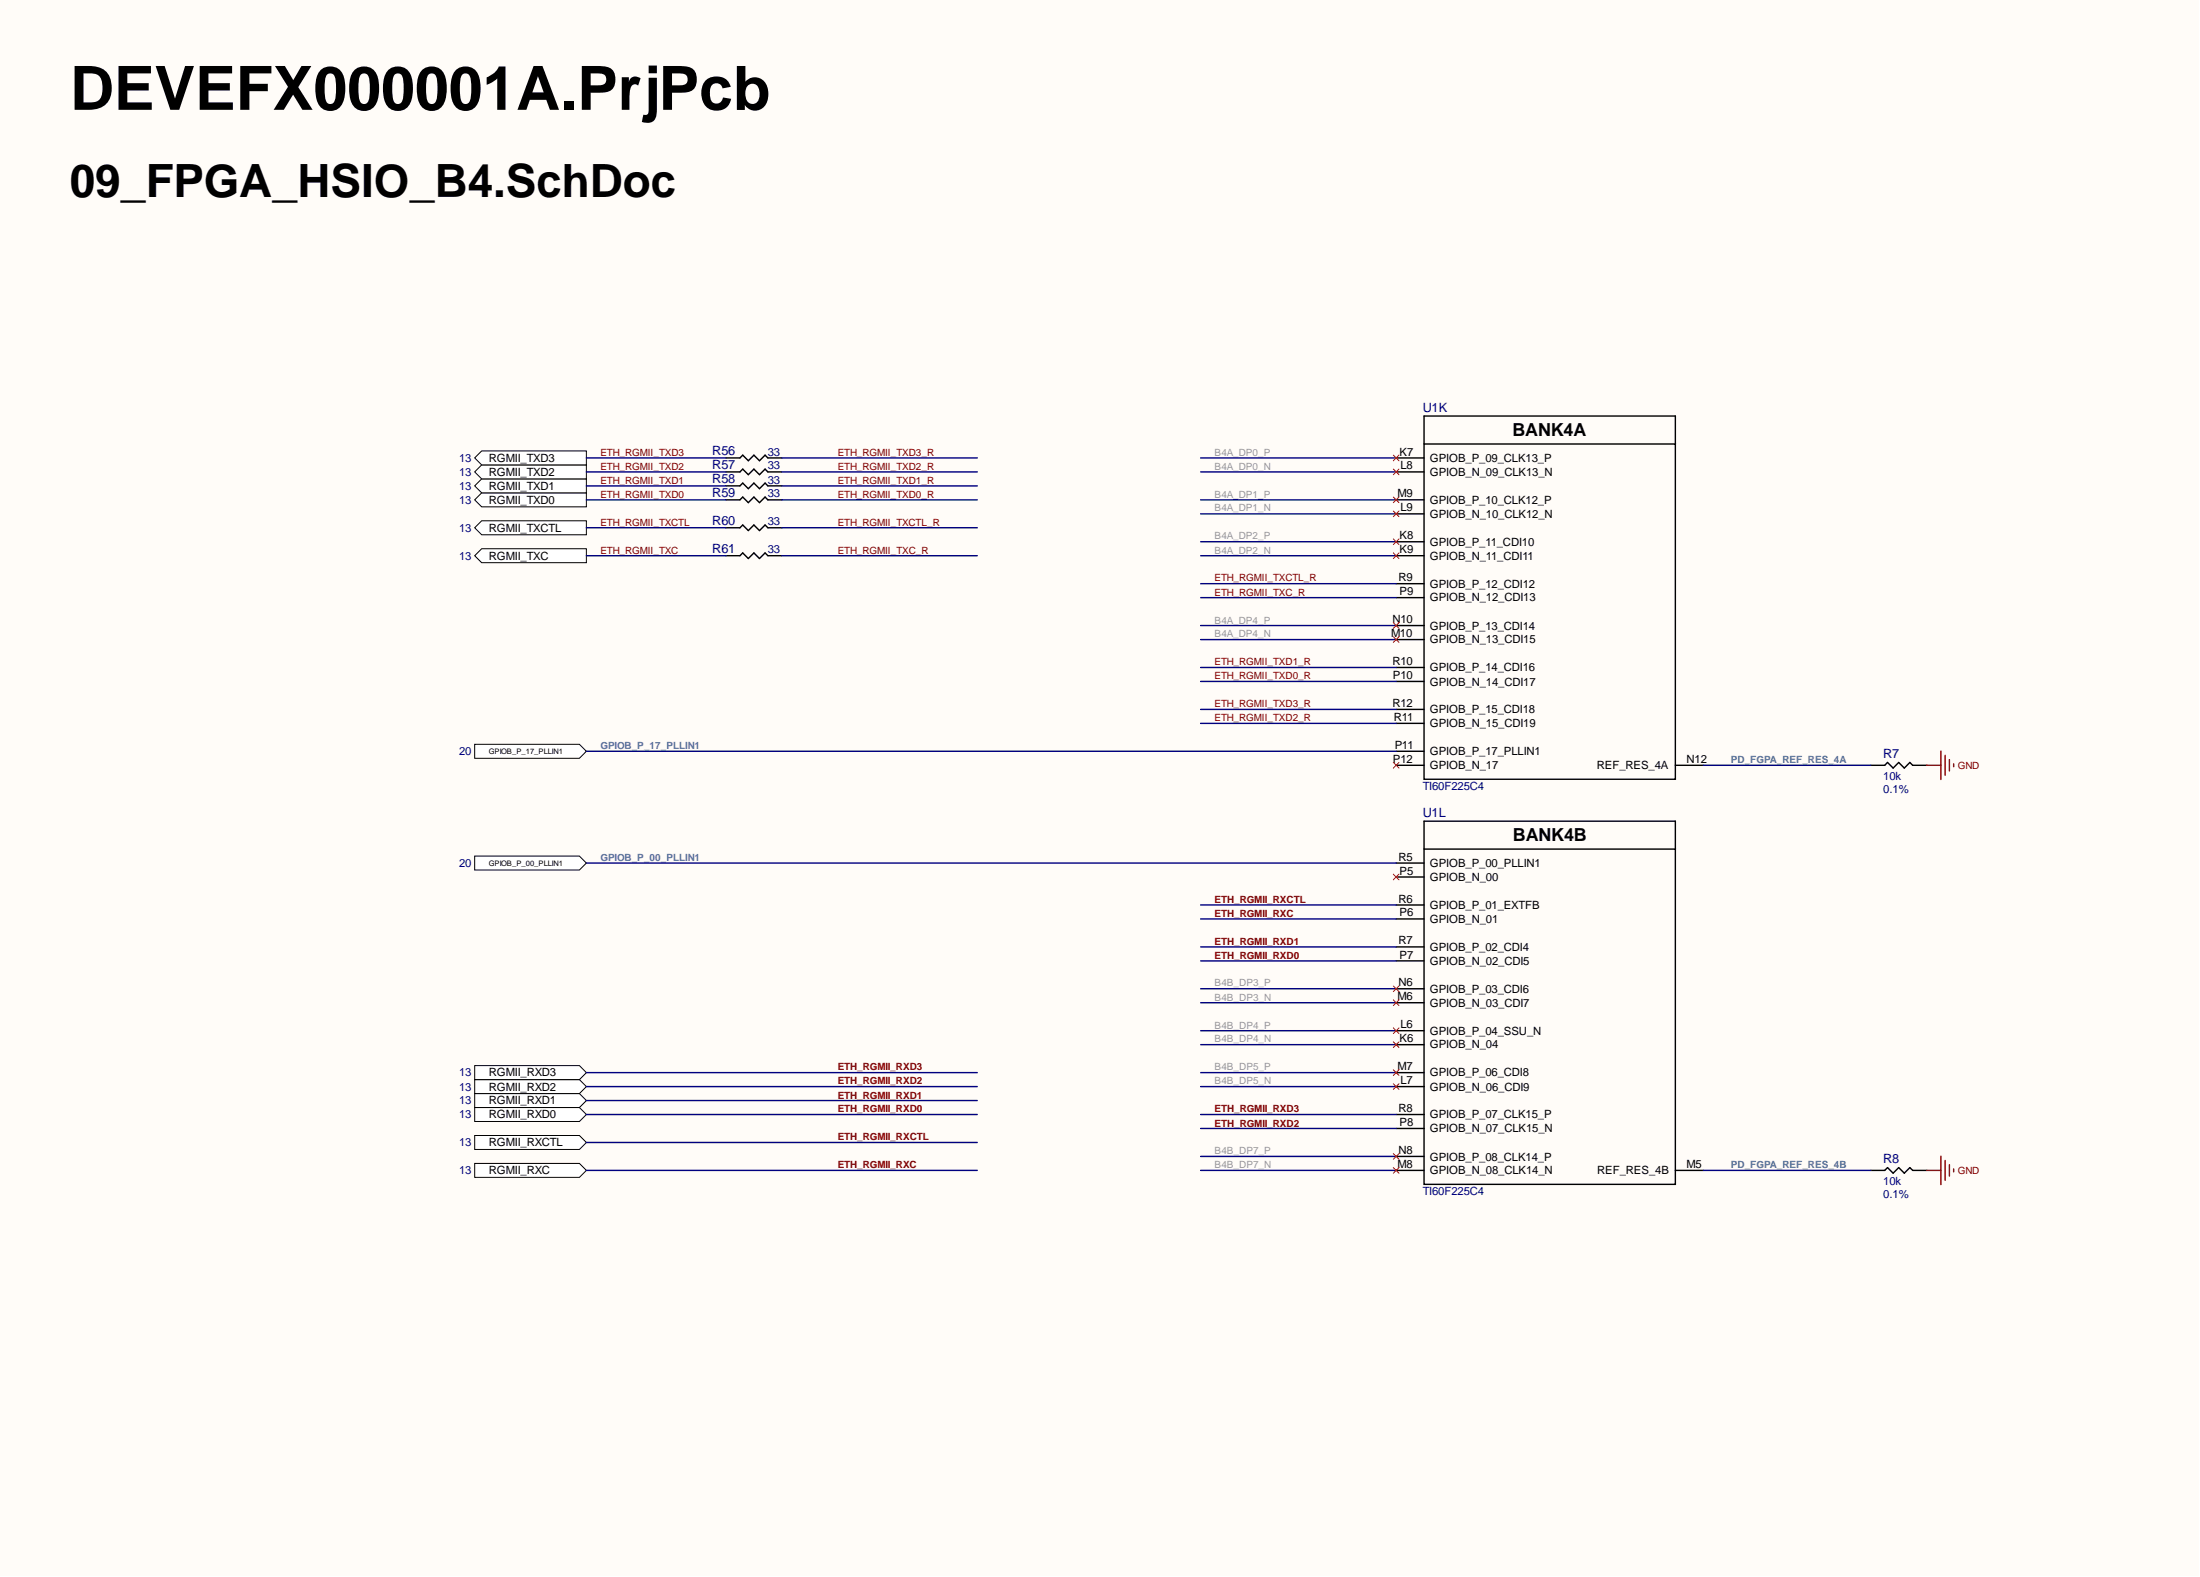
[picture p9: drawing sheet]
<svg xmlns="http://www.w3.org/2000/svg" width="393mm" height="282mm" viewBox="0 0 393 282" stroke-linecap="round" stroke-linejoin="round" font-family="sans-serif">
<g fill="#fffcf8">
<path d="M0 0h393.1v281.6h-393.1z" fill-rule="evenodd"/>
<path d="M0 0h393.1v281.6h-393.1z" fill-rule="evenodd"/>
</g>
<g fill="none" stroke="#000" stroke-width=".25">
<path d="M254.6 79.4h44.9v59.9h-44.9zM254.6 79.4v-5h44.9v5M249.6 99.3h5M249.6 96.8h5M249.6 91.8h5M249.6 89.3h5M249.6 84.3h5M249.6 81.9h5M249.6 119.3h5M249.6 114.3h5M249.6 111.8h5M249.6 106.8h5"/>
<path d="M249.6 104.3h5M249.6 136.8h5M249.6 134.3h5M249.6 129.3h5M249.6 126.8h5M249.6 121.8h5M299.5 136.8h5M334.5 136.8h2.5l.5-.5 1 1 1-1 1 1 1-1 .5 .5h2.5M249.6 156.8h5M249.6 154.3h5M254.6 151.8h44.9v59.9h-44.9zM254.6 151.8v-5h44.9v5"/>
<path d="M249.6 179.2h5M249.6 176.7h5M249.6 171.7h5M249.6 169.2h5M249.6 164.2h5M249.6 161.8h5M249.6 199.2h5M249.6 194.2h5M249.6 191.7h5M249.6 186.7h5M249.6 184.2h5M249.6 209.2h5"/>
<path d="M249.6 206.7h5M249.6 201.7h5M299.5 209.2h5M334.5 209.2h2.5l.5-.5 1 1 1-1 1 1 1-1 .5 .5h2.5"/>
</g>
<path d="M344.5 136.8h2.5M347 134.3v5M347.8 135v3.6M348.5 135.8v2M349.3 136.5v.5M344.5 209.2h2.5M347 206.7v5M347.8 207.4v3.6M348.5 208.2v2M349.3 208.9v.5" fill="none" stroke="#800000" stroke-width=".25"/>
<path d="M249.1 136.3l1 1M250.1 136.3l-1 1" fill="none" stroke="#f00" stroke-width=".18"/>
<path d="M86.1 88.1h18.7v2.5h-18.7l-1.2-1.3z" fill-rule="evenodd" fill="#fff"/>
<path d="M86.1 88.1h18.7v2.5h-18.7l-1.2-1.3z" fill="none" stroke="#000" stroke-width=".18"/>
<path d="M84.9 86.8l1.2-1.2h18.7v2.5h-18.7z" fill-rule="evenodd" fill="#fff"/>
<path d="M84.9 86.8l1.2-1.2h18.7v2.5h-18.7z" fill="none" stroke="#000" stroke-width=".18"/>
<path d="M86.1 83.1h18.7v2.5h-18.7l-1.2-1.3z" fill-rule="evenodd" fill="#fff"/>
<path d="M86.1 83.1h18.7v2.5h-18.7l-1.2-1.3z" fill="none" stroke="#000" stroke-width=".18"/>
<path d="M84.9 81.8l1.2-1.2h18.7v2.5h-18.7z" fill-rule="evenodd" fill="#fff"/>
<path d="M84.9 81.8l1.2-1.2h18.7v2.5h-18.7z" fill="none" stroke="#000" stroke-width=".18"/>
<path d="M84.9 94.3l1.2-1.2h18.7v2.5h-18.7z" fill-rule="evenodd" fill="#fff"/>
<path d="M84.9 94.3l1.2-1.2h18.7v2.5h-18.7z" fill="none" stroke="#000" stroke-width=".18"/>
<path d="M84.9 99.3l1.2-1.2h18.7v2.5h-18.7z" fill-rule="evenodd" fill="#fff"/>
<path d="M84.9 99.3l1.2-1.2h18.7v2.5h-18.7z" fill="none" stroke="#000" stroke-width=".18"/>
<path d="M84.9 198h18.7l1.2 1.2-1.2 1.3h-18.7z" fill-rule="evenodd" fill="#fff"/>
<path d="M84.9 198h18.7l1.2 1.2-1.2 1.3h-18.7z" fill="none" stroke="#000" stroke-width=".18"/>
<path d="M84.9 195.5h18.7l1.2 1.2-1.2 1.3h-18.7z" fill-rule="evenodd" fill="#fff"/>
<path d="M84.9 195.5h18.7l1.2 1.2-1.2 1.3h-18.7z" fill="none" stroke="#000" stroke-width=".18"/>
<path d="M84.9 193h18.7l1.2 1.2-1.2 1.3h-18.7z" fill-rule="evenodd" fill="#fff"/>
<path d="M84.9 193h18.7l1.2 1.2-1.2 1.3h-18.7z" fill="none" stroke="#000" stroke-width=".18"/>
<path d="M84.9 190.5h18.7l1.2 1.2-1.2 1.3h-18.7z" fill-rule="evenodd" fill="#fff"/>
<path d="M84.9 190.5h18.7l1.2 1.2-1.2 1.3h-18.7z" fill="none" stroke="#000" stroke-width=".18"/>
<path d="M84.9 203h18.7l1.2 1.2-1.2 1.3h-18.7z" fill-rule="evenodd" fill="#fff"/>
<path d="M84.9 203h18.7l1.2 1.2-1.2 1.3h-18.7z" fill="none" stroke="#000" stroke-width=".18"/>
<path d="M84.9 207.9h18.7l1.2 1.3-1.2 1.2h-18.7z" fill-rule="evenodd" fill="#fff"/>
<path d="M84.9 207.9h18.7l1.2 1.3-1.2 1.2h-18.7z" fill="none" stroke="#000" stroke-width=".18"/>
<path d="M129.8 99.3h2.5l.5-.5 1 1 1-1 1 1 1-1 .5 .5h2.5M129.8 94.3h2.5l.5-.5 1 1 1-1 1 1 1-1 .5 .5h2.5M129.8 89.3h2.5l.5-.5 1 1 1-1 1 1 1-1 .5 .5h2.5M129.8 86.8h2.5l.5-.5 1 1 1-1 1 1 1-1 .5 .5h2.5M129.8 84.3h2.5l.5-.5 1 1 1-1 1 1 1-1 .5 .5h2.5M129.8 81.8h2.5l.5-.4 1 1 1-1 1 1 1-1 .5 .4h2.5" fill="none" stroke="#000" stroke-width=".25"/>
<path d="M84.9 153h18.7l1.2 1.3-1.2 1.2h-18.7z" fill-rule="evenodd" fill="#fff"/>
<path d="M84.9 153h18.7l1.2 1.3-1.2 1.2h-18.7z" fill="none" stroke="#000" stroke-width=".18"/>
<path d="M84.9 133h18.7l1.2 1.3-1.2 1.2h-18.7z" fill-rule="evenodd" fill="#fff"/>
<path d="M84.9 133h18.7l1.2 1.3-1.2 1.2h-18.7z" fill="none" stroke="#000" stroke-width=".18"/>
<g fill="none" stroke="#000080" stroke-width=".25">
<path d="M104.8 99.3h25M104.8 94.3h25M104.8 89.3h25M104.8 86.8h25M104.8 84.3h25M104.8 81.8h25M139.8 99.3h34.9M139.8 89.3h34.9M139.8 86.8h34.9M139.8 84.3h34.9M139.8 81.9h34.9M139.8 94.3h34.9"/>
<path d="M214.7 99.3h34.9M214.7 89.3h34.9M214.7 84.3h34.9M214.7 81.9h34.9M214.7 96.8h34.9M214.7 91.8h34.9M214.7 119.3h34.9M214.7 114.3h34.9M214.7 111.8h34.9M214.7 106.8h34.9M214.7 104.3h34.9M104.8 134.3h144.8"/>
<path d="M214.7 129.3h34.9M214.7 126.8h34.9M214.7 121.8h34.9M304.5 136.8h30M104.8 154.3h144.8M214.7 179.2h34.9M214.7 176.7h34.9M214.7 171.7h34.9M214.7 169.2h34.9M214.7 164.2h34.9M214.7 161.8h34.9M104.8 199.2h69.9"/>
<path d="M104.8 196.7h69.9M104.8 194.2h69.9M104.8 191.7h69.9M214.7 199.2h34.9M214.7 194.2h34.9M214.7 191.7h34.9M214.7 186.7h34.9M214.7 184.2h34.9M104.8 209.2h69.9M104.8 204.2h69.9M214.7 209.2h34.9M214.7 206.7h34.9"/>
<path d="M214.7 201.7h34.9M304.5 209.2h30"/>
</g>
<g fill="none" stroke="#f00" stroke-width=".18">
<path d="M249.1 96.3l1 1M249.1 98.8l1 1M249.1 88.8l1 1M249.1 91.3l1 1.1M249.1 81.3l1 1.1M249.1 83.8l1 1.1M250.1 96.3l-1 1M250.1 98.8l-1 1M250.1 88.8l-1 1M250.1 91.3l-1 1.1M250.1 81.3l-1 1.1M250.1 83.8l-1 1.1"/>
<path d="M249.1 111.3l1 1M249.1 113.8l1 1M250.1 111.3l-1 1M250.1 113.8l-1 1M249.1 156.2l1 1.1M250.1 156.2l-1 1.1M249.1 176.2l1 1M249.1 178.7l1 1M250.1 176.2l-1 1M250.1 178.7l-1 1M249.1 191.2l1 1M249.1 193.7l1 1"/>
<path d="M249.1 183.7l1 1M249.1 186.2l1 1M250.1 191.2l-1 1M250.1 193.7l-1 1M250.1 183.7l-1 1M250.1 186.2l-1 1M249.1 206.2l1 1M249.1 208.7l1 1M250.1 206.2l-1 1M250.1 208.7l-1 1"/>
</g>
<text font-size="10.9" x="12.5" y="19.6">DEVEFX000001A.PrjPcb</text>
<text font-size="8.2" x="12.5" y="35.2">09_FPGA_HSIO_B4.SchDoc</text>
<g font-size="3.2">
<text x="270.4" y="78">BANK4A</text>
<text x="270.5" y="150.4">BANK4B</text>
</g>
<g font-size="2.3" fill="#000080">
<text x="254.4" y="73.7">U1K</text>
<text x="127.3" y="83.9">R57</text>
<text x="127.3" y="81.4">R56</text>
<text x="127.3" y="88.9">R59</text>
<text x="127.3" y="86.3">R58</text>
<text x="127.3" y="93.9">R60</text>
<text x="127.3" y="98.9">R61</text>
<text x="336.7" y="135.6">R7</text>
<text x="254.4" y="146">U1L</text>
<text x="336.7" y="207.9">R8</text>
</g>
<g font-size="2" fill="#000080">
<text x="82.1" y="82.5">13</text>
<text x="137.3" y="83.9">33</text>
<text x="137.3" y="81.4">33</text>
<text x="82.1" y="87.5">13</text>
<text x="82.1" y="85.1">13</text>
<text x="137.3" y="88.9">33</text>
<text x="137.3" y="86.4">33</text>
<text x="82.1" y="90.1">13</text>
<text x="82.1" y="95.1">13</text>
<text x="137.3" y="93.9">33</text>
<text x="82.1" y="100">13</text>
<text x="137.3" y="98.9">33</text>
<text x="82.1" y="135">20</text>
<text x="254.4" y="141.1">TI60F225C4</text>
<text x="336.7" y="141.7">0.1%</text>
<text x="336.7" y="139.4">10k</text>
<text x="82.1" y="154.9">20</text>
<text x="82.1" y="197.4">13</text>
<text x="82.1" y="194.9">13</text>
<text x="82.1" y="192.4">13</text>
<text x="82.1" y="199.9">13</text>
<text x="82.1" y="204.9">13</text>
<text x="82.1" y="209.9">13</text>
<text x="254.4" y="213.5">TI60F225C4</text>
<text x="336.7" y="214.1">0.1%</text>
<text x="336.7" y="211.8">10k</text>
</g>
<g font-size="2">
<text x="87.4" y="82.5">RGMII_TXD3</text>
<text x="250.2" y="81.4">K7</text>
<text x="250.4" y="83.9">L8</text>
<text x="255.6" y="82.5">GPIOB_P_09_CLK13_P</text>
<text x="87.4" y="87.5">RGMII_TXD1</text>
<text x="87.4" y="85.1">RGMII_TXD2</text>
<text x="249.9" y="88.9">M9</text>
<text x="255.6" y="85.1">GPIOB_N_09_CLK13_N</text>
<text x="87.4" y="90.1">RGMII_TXD0</text>
<text x="87.4" y="95.1">RGMII_TXCTL</text>
<text x="250.4" y="91.4">L9</text>
<text x="255.6" y="92.5">GPIOB_N_10_CLK12_N</text>
<text x="255.6" y="90.1">GPIOB_P_10_CLK12_P</text>
<text x="87.4" y="100">RGMII_TXC</text>
<text x="250.2" y="98.9">K9</text>
<text x="250.2" y="96.4">K8</text>
<text x="255.6" y="100">GPIOB_N_11_CDI11</text>
<text x="255.6" y="97.5">GPIOB_P_11_CDI10</text>
<text x="250.1" y="103.9">R9</text>
<text x="250.2" y="106.4">P9</text>
<text x="255.6" y="107.5">GPIOB_N_12_CDI13</text>
<text x="255.6" y="105">GPIOB_P_12_CDI12</text>
<text x="248.7" y="113.9">M10</text>
<text x="249" y="111.4">N10</text>
<text x="255.6" y="112.6">GPIOB_P_13_CDI14</text>
<text x="249" y="118.9">R10</text>
<text x="255.6" y="115">GPIOB_N_13_CDI15</text>
<text x="249" y="121.4">P10</text>
<text x="255.6" y="122.5">GPIOB_N_14_CDI17</text>
<text x="255.6" y="120">GPIOB_P_14_CDI16</text>
<text x="249" y="126.3">R12</text>
<text x="249.2" y="128.9">R11</text>
<text x="255.6" y="130">GPIOB_N_15_CDI19</text>
<text x="255.6" y="127.5">GPIOB_P_15_CDI18</text>
<text x="249" y="136.3">P12</text>
<text x="249.4" y="133.9">P11</text>
<text x="255.6" y="137.5">GPIOB_N_17</text>
<text x="255.6" y="135">GPIOB_P_17_PLLIN1</text>
<text x="285.5" y="137.5">REF_RES_4A</text>
<text x="301.5" y="136.3">N12</text>
<text x="250.1" y="153.8">R5</text>
<text x="255.6" y="154.9">GPIOB_P_00_PLLIN1</text>
<text x="250.1" y="161.4">R6</text>
<text x="250.2" y="156.4">P5</text>
<text x="255.6" y="157.5">GPIOB_N_00</text>
<text x="250.2" y="163.8">P6</text>
<text x="255.6" y="165">GPIOB_N_01</text>
<text x="255.6" y="162.5">GPIOB_P_01_EXTFB</text>
<text x="250.1" y="168.8">R7</text>
<text x="250.2" y="171.3">P7</text>
<text x="255.6" y="172.4">GPIOB_N_02_CDI5</text>
<text x="255.6" y="170">GPIOB_P_02_CDI4</text>
<text x="249.9" y="178.8">M6</text>
<text x="250.1" y="176.3">N6</text>
<text x="255.6" y="180">GPIOB_N_03_CDI7</text>
<text x="255.6" y="177.4">GPIOB_P_03_CDI6</text>
<text x="250.4" y="183.8">L6</text>
<text x="255.6" y="184.9">GPIOB_P_04_SSU_N</text>
<text x="249.9" y="191.3">M7</text>
<text x="250.2" y="186.3">K6</text>
<text x="255.6" y="187.4">GPIOB_N_04</text>
<text x="87.4" y="197.4">RGMII_RXD1</text>
<text x="87.4" y="194.9">RGMII_RXD2</text>
<text x="87.4" y="192.4">RGMII_RXD3</text>
<text x="250.4" y="193.7">L7</text>
<text x="255.6" y="194.9">GPIOB_N_06_CDI9</text>
<text x="255.6" y="192.4">GPIOB_P_06_CDI8</text>
<text x="87.4" y="199.9">RGMII_RXD0</text>
<text x="250.1" y="198.7">R8</text>
<text x="250.2" y="201.3">P8</text>
<text x="255.6" y="202.4">GPIOB_N_07_CLK15_N</text>
<text x="255.6" y="199.9">GPIOB_P_07_CLK15_P</text>
<text x="87.4" y="204.9">RGMII_RXCTL</text>
<text x="87.4" y="209.9">RGMII_RXC</text>
<text x="249.9" y="208.8">M8</text>
<text x="250.1" y="206.3">N8</text>
<text x="255.6" y="209.9">GPIOB_N_08_CLK14_N</text>
<text x="255.6" y="207.4">GPIOB_P_08_CLK14_P</text>
<text x="285.6" y="209.9">REF_RES_4B</text>
<text x="301.5" y="208.8">M5</text>
</g>
<g font-size="1.8" fill="#800000">
<text x="107.4" y="84">ETH_RGMII_TXD2</text>
<text x="107.4" y="81.4">ETH_RGMII_TXD3</text>
<text x="149.8" y="84">ETH_RGMII_TXD2_R</text>
<text x="149.8" y="81.4">ETH_RGMII_TXD3_R</text>
<text x="107.4" y="89">ETH_RGMII_TXD0</text>
<text x="107.4" y="86.4">ETH_RGMII_TXD1</text>
<text x="149.8" y="89">ETH_RGMII_TXD0_R</text>
<text x="149.8" y="86.4">ETH_RGMII_TXD1_R</text>
<text x="107.4" y="94">ETH_RGMII_TXCTL</text>
<text x="149.8" y="94">ETH_RGMII_TXCTL_R</text>
<text x="107.4" y="98.9">ETH_RGMII_TXC</text>
<text x="149.8" y="98.9">ETH_RGMII_TXC_R</text>
<text x="217.2" y="103.9">ETH_RGMII_TXCTL_R</text>
<text x="217.2" y="106.5">ETH_RGMII_TXC_R</text>
<text x="217.2" y="118.9">ETH_RGMII_TXD1_R</text>
<text x="217.2" y="121.4">ETH_RGMII_TXD0_R</text>
<text x="217.2" y="128.9">ETH_RGMII_TXD2_R</text>
<text x="217.2" y="126.4">ETH_RGMII_TXD3_R</text>
<text x="350.1" y="137.4">GND</text>
<text x="217.2" y="161.4">ETH_RGMII_RXCTL</text>
<text x="217.2" y="163.9">ETH_RGMII_RXC</text>
<text x="217.2" y="168.9">ETH_RGMII_RXD1</text>
<text x="217.2" y="171.3">ETH_RGMII_RXD0</text>
<text x="149.8" y="191.3">ETH_RGMII_RXD3</text>
<text x="149.8" y="196.4">ETH_RGMII_RXD1</text>
<text x="149.8" y="193.8">ETH_RGMII_RXD2</text>
<text x="149.8" y="198.8">ETH_RGMII_RXD0</text>
<text x="149.8" y="203.8">ETH_RGMII_RXCTL</text>
<text x="217.2" y="201.4">ETH_RGMII_RXD2</text>
<text x="217.2" y="198.8">ETH_RGMII_RXD3</text>
<text x="149.8" y="208.8">ETH_RGMII_RXC</text>
<text x="350.1" y="209.8">GND</text>
</g>
<g font-size="1.8" fill="#999">
<text x="217.2" y="81.4">B4A_DP0_P</text>
<text x="217.2" y="84">B4A_DP0_N</text>
<text x="217.2" y="89">B4A_DP1_P</text>
<text x="217.2" y="91.4">B4A_DP1_N</text>
<text x="217.2" y="96.4">B4A_DP2_P</text>
<text x="217.2" y="98.9">B4A_DP2_N</text>
<text x="217.2" y="111.5">B4A_DP4_P</text>
<text x="217.2" y="113.9">B4A_DP4_N</text>
<text x="217.2" y="176.3">B4B_DP3_P</text>
<text x="217.2" y="178.9">B4B_DP3_N</text>
<text x="217.2" y="183.8">B4B_DP4_P</text>
<text x="217.2" y="186.3">B4B_DP4_N</text>
<text x="217.2" y="191.3">B4B_DP5_P</text>
<text x="217.2" y="193.8">B4B_DP5_N</text>
<text x="217.2" y="206.3">B4B_DP7_P</text>
<text x="217.2" y="208.8">B4B_DP7_N</text>
</g>
<g font-size="1.8" fill="#3d85c6">
<text x="107.4" y="133.9">GPIOB_P_17_PLLIN1</text>
<text x="107.4" y="153.9">GPIOB_P_00_PLLIN1</text>
</g>
<g font-size="1.8" fill="#45818e">
<text x="309.5" y="136.4">PD_FGPA_REF_RES_4A</text>
<text x="309.5" y="208.8">PD_FGPA_REF_RES_4B</text>
</g>
<g font-size="1.4">
<text x="87.4" y="134.7">GPIOB_P_17_PLLIN1</text>
<text x="87.4" y="154.8">GPIOB_P_00_PLLIN1</text>
</g>
</svg>
